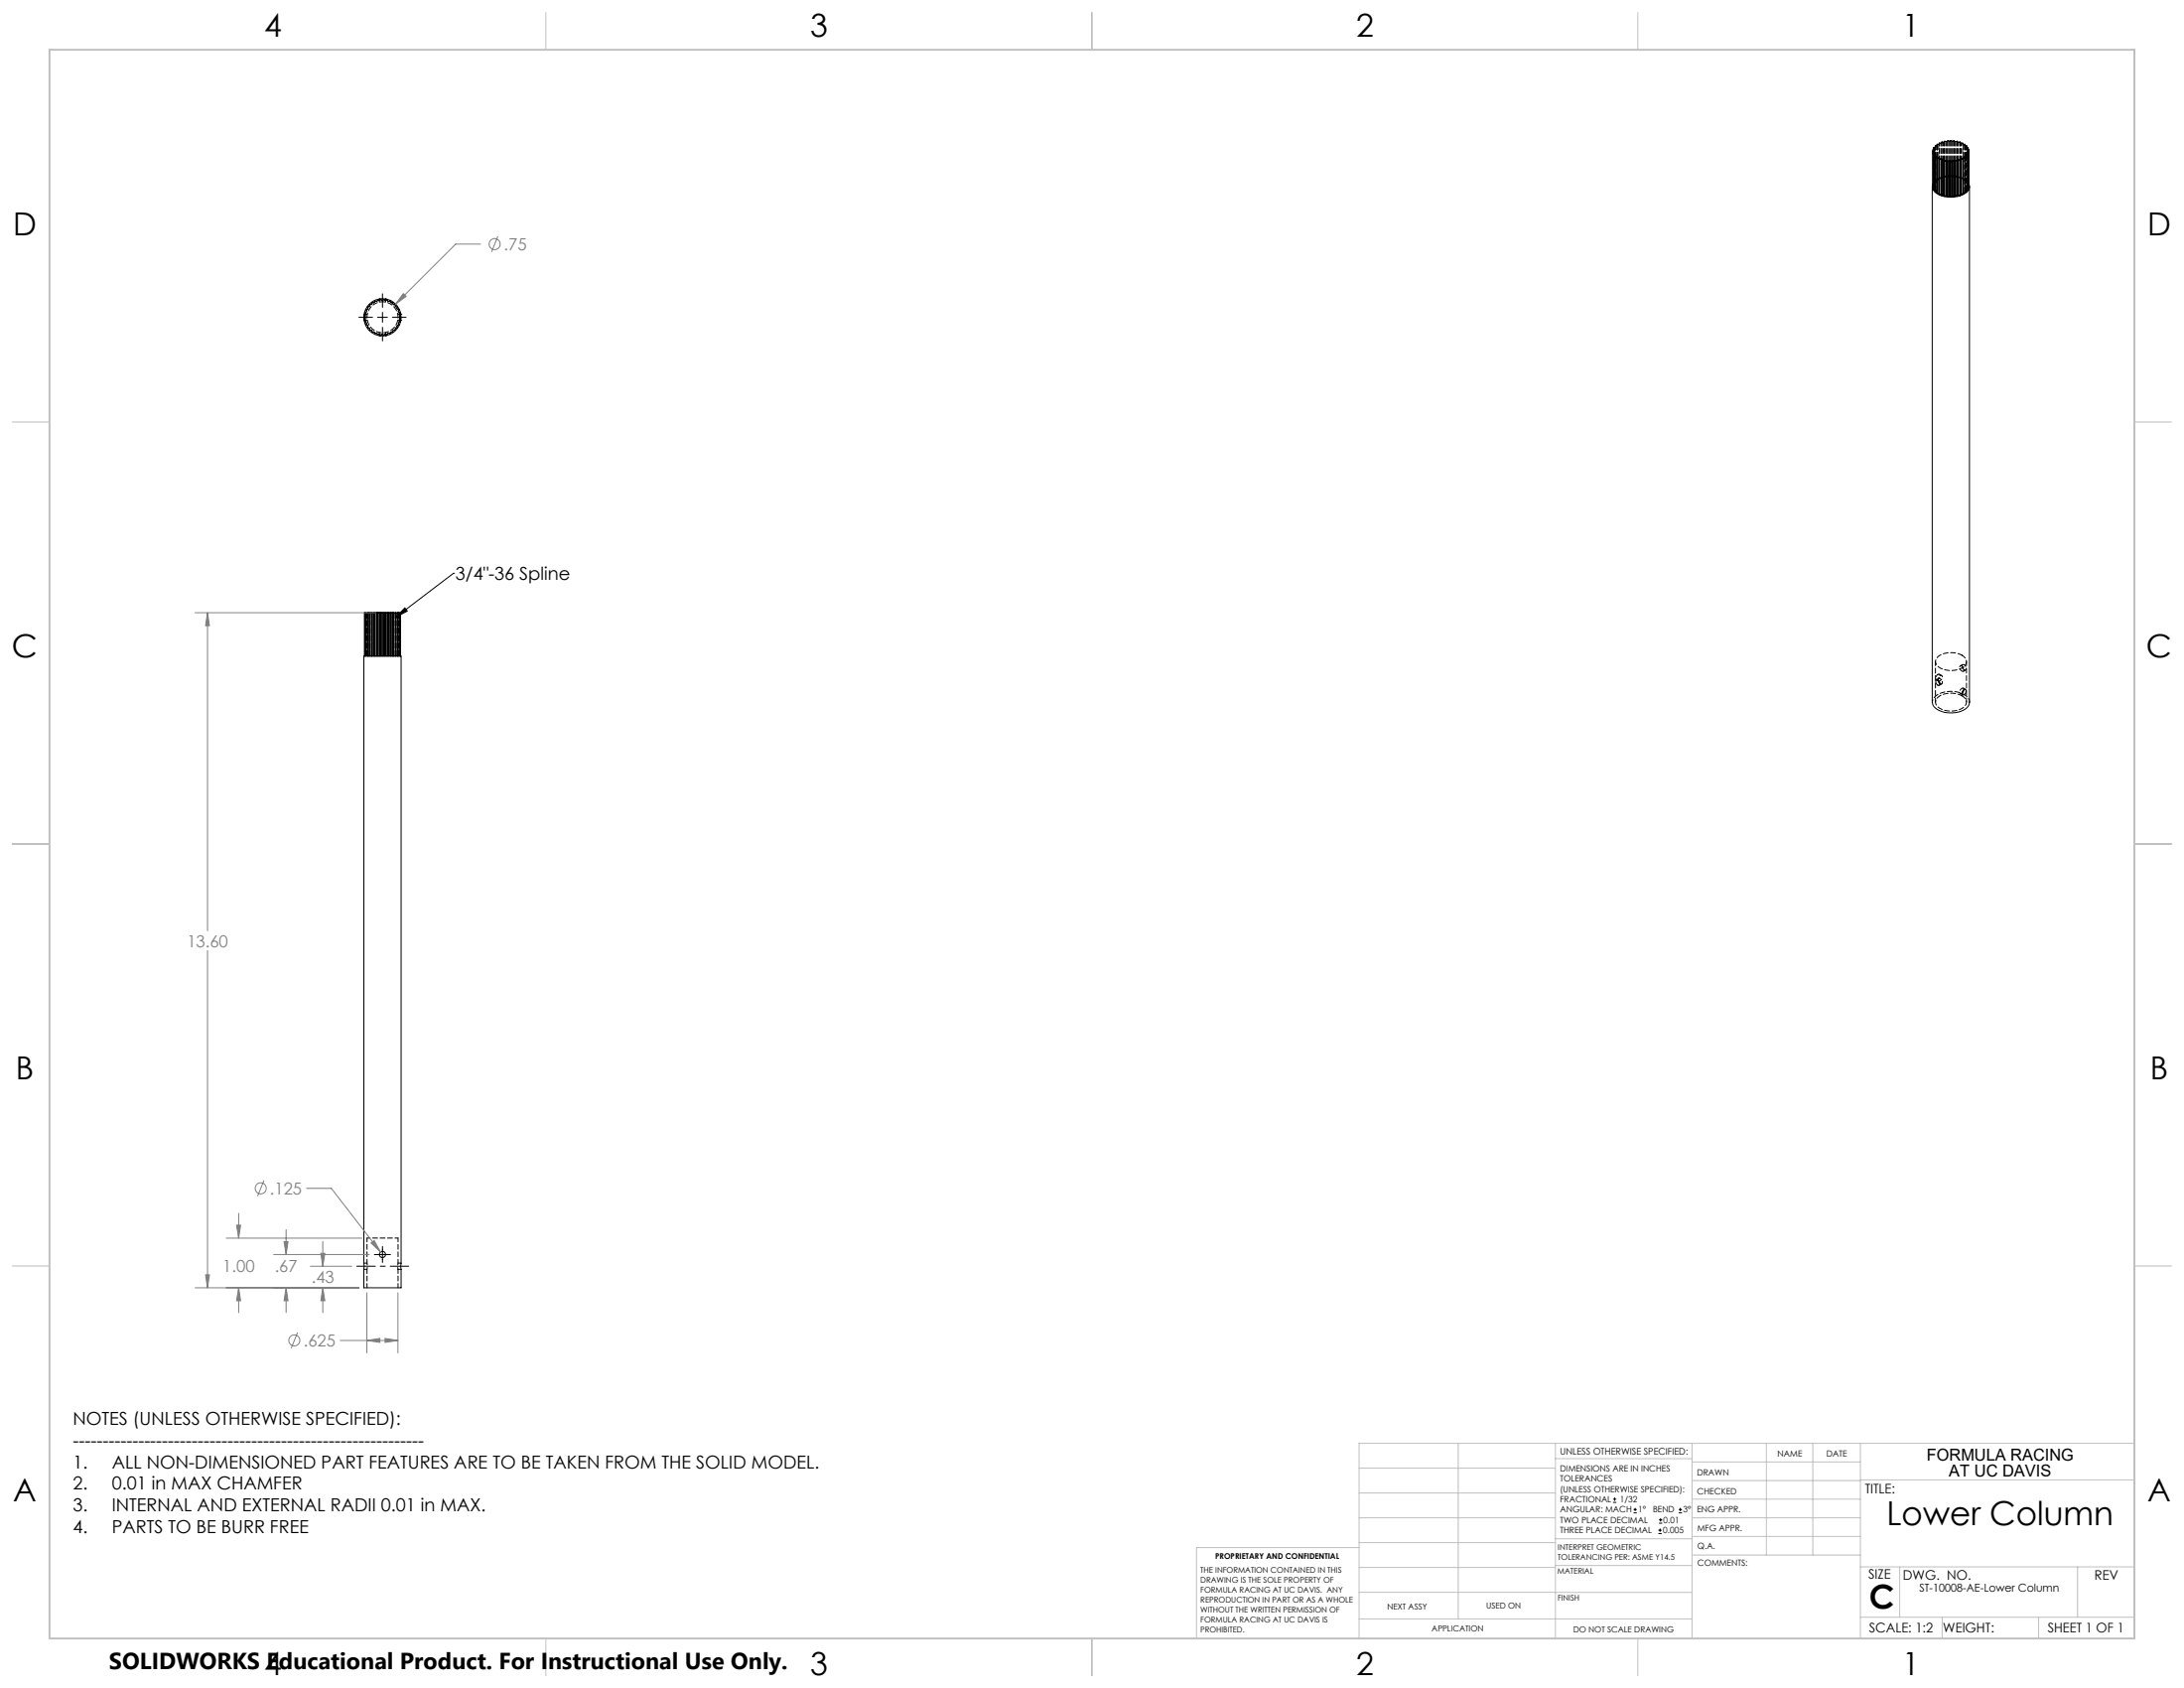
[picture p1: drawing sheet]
<svg xmlns="http://www.w3.org/2000/svg" width="559mm" height="432mm" viewBox="0 0 559 432" stroke-linecap="round" stroke-linejoin="round" font-family="sans-serif">
<g fill="none" stroke="#000" stroke-width=".25">
<path d="M494.5 38.6l.3 .2M494.5 38.6l.1 9.1M494.6 39.1l.3 .1M494.6 38.2l.2 .1-.3 .3M494.6 39.1v9.1h.2M494.6 38.2v.4M494.8 39.5l.4 .1M494.8 38.8l-.2 .3M494.8 37.7l.1 .4-.3 .1M494.8 39.5v9.1l.4 .1M494.8 37.7v.4M494.8 38.8v.1"/>
<path d="M494.9 39.2l-.1 .3M494.9 39.2v.2M495.2 39.6v.4h.3M495.2 37.6l-.4 .1M495.2 37.3v.3M495.2 39.6v9.4l.3 .1M495.6 36.9l.1 .2-.5 .2M495.6 36.9h.4l.2-.3 .6-.1 .1-.2 .3 .1 .4-.3 .6 .1 .2-.2 .5 .1 .2-.2 .3 .2 .6-.1 .2 .2 .5-.1 .4 .3 .4-.1v.2l.6 .1 .2 .3h.4M495.6 36.9v.3M502.7 36.9l-.1 .2 .6 .2M502.7 36.9v.3M503.1 39.6l.1 .4"/>
<path d="M503.1 39.6v.3M503.2 37.3l-.1 .3 .4 .1M503.2 40h-.4M503.2 37.3v.3M503.2 40v9l-.4 .1M503.4 39.2l.1 .3M503.4 39.2v.2M503.5 37.7l-.2 .2 .4 .3M503.5 37.7v.4M503.5 39.5v9.1l-.3 .1M503.5 39.5l-.4 .1M503.7 38.2l-.2 .3 .3 .1"/>
<path d="M503.7 39.1l-.3 .1M503.7 38.2v.4M503.7 39.1v9.1h-.2M503.8 38.6l-.3 .2 .2 .3M503.8 38.6l-.1 9.1M494.4 47.7v131.9a3.2 3.2 0 0 0 3 2.6 6.2 6.2 0 0 0 6.3-1.6l.2-.9v-132M494.5 47.1a2.48 2.48 0 0 0 2.2 3 7.1 7.1 0 0 0 6.6-1.1 1.91 1.91 0 0 0 .5-1.9M495.5 40l.1 .4M495.5 49.1h.1M495.5 40v9.1M495.6 40.4h.4M495.6 40.4v9h.4"/>
<path d="M496 40.4l.2 .1v9.2h.4M496 40.4v9M496 49.4l.2 .1M496.6 40.6l.2 .1M496.6 40.6l-.4 .1M496.6 40.6v9.1M496.6 49.7l.2 .1M496.8 40.7l.1 .3M496.8 49.8l.1 .2M496.8 40.7v9.1M496.9 41v9M497.2 40.9h.3"/>
<path d="M497.2 40.9l-.3 .1M497.2 40.9v9.1M497.2 50h-.3M497.2 50h.3M497.5 40.9l.1 .2M497.5 50l.1 .2M497.5 40.9v9.1M497.6 41.1v9.1M497.9 41l.3 .1M497.9 41l-.3 .1M497.9 41v9.1M497.9 50.1l-.3 .1"/>
<path d="M497.9 50.1h.3M498.2 41.1l.2 .2M498.2 50.1l.2 .2M498.2 41.1v9M498.4 41.3v9M498.7 41.1h.2M498.7 41.1l-.3 .2M498.7 41.1v9.1M498.7 50.2l-.3 .1M498.7 50.2h.2M498.9 41.1l.2 .2M498.9 50.2l.2 .2"/>
<path d="M498.9 41.1v9.1M499.1 41.3v9.1M499.4 41.1h.3M499.4 41.1l-.3 .2M499.4 41.1v9.1M499.4 50.2l-.3 .2M499.4 50.2h.3M499.7 41.1l.3 .2M499.7 50.2l.3 .1M499.7 41.1v9.1M500 41.3v9M500.2 41.1l-.2 .2"/>
<path d="M500.2 41.1v9M500.2 50.1l-.2 .2M500.4 41l.3 .1M500.4 41l-.2 .1M500.4 50.1l.3 .1M500.4 41v9.1M500.4 50.1h-.2M500.7 41.1v9.1M500.9 40.9l-.2 .2M500.9 40.9v9.1M500.9 50l-.2 .2M501.1 40.9l.4 .1"/>
<path d="M501.1 40.9h-.2M501.1 50h.4M501.1 40.9v9.1M501.1 50h-.2M501.5 41v9M501.5 40.7v.3M501.5 40.7v9.1M501.5 49.8v.2M501.8 40.6l.3 .1M501.8 40.6l-.3 .1M501.8 40.6v9.1M501.8 49.7l-.3 .1"/>
<path d="M502.3 40.4l-.2 .1v9.2h-.3M502.3 40.4h.4M502.3 40.4v9M502.3 49.4l-.2 .1M502.7 40.4v9h-.4M502.8 40l-.1 .4M502.8 40v9.1M502.8 49.1h-.1M94.6 77.9h.4l.2-.5 .6-.1 .1-.3h.6l.2-.3 .5 .2 .2-.3 .3 .2h.3l.2-.2 .3 .3 .6-.2 .1 .3h.6l.4 .5 .3-.1 .3 .5h.3l.1 .6h.5v.6l.4 .1-.2 .4 .4 .4-.2 .3 .4 .5-.3 .2 .3 .6-.4 .5 .2 .3-.4 .4 .2 .3-.5 .3 .1 .4-.5 .1-.1 .2v.4l-.6 .1v.3l-.6 .1-.1 .4-.4-.2-.3 .5-.4-.3-.5 .4-.2-.3-.6 .3-.4-.4-.3 .3-.5-.5-.3 .2-.1-.4-.6-.1v-.3l-.6-.1v-.4l-.5-.3v-.6l-.4-.1 .1-.3-.4-.4 .2-.6-.4-.2 .3-.3-.3-.5 .4-.3-.2-.5 .4-.4-.1-.4 .4-.1v-.6l.5-.2zM97 76.5h.1M97.9 75.1v3.5M97.9 79.9v2.5"/>
<path d="M98.6 76.5h.1M91.8 81.2h3.5M93.2 80.4h.1M93.2 82h.1M96.6 81.2h2.5M97 85.9h.1M97.9 83.7v3.5M98.6 85.9h.1M100.4 81.2h3.5M102.6 80.4h.1M102.6 82h.1M93.4 156.7v11.2"/>
<path d="M93.7 156.7v11.2M94.1 156.7h.1M94.1 156.7v11.2M94.4 156.7v11.2M94.6 156.7v11.2M95 156.7v11.2M95.2 156.7v11.2M95.6 156.7v11.2M95.8 156.7v11.2M95.9 156.7v11.2M96.2 156.7v11.2M96.5 156.7v11.2"/>
<path d="M96.7 156.7v11.2M97 156.7v11.2M97.2 156.7v11.2M97.4 156.7v11.2M97.7 156.7v11.2M98 156.7v11.2M98.2 156.7v11.2M98.5 156.7v11.2M98.7 156.7v11.2M99.1 156.7v11.2M99.2 156.7v11.2M99.4 156.7v11.2"/>
<path d="M99.8 156.7v11.2M99.9 156.7v11.2M100.2 156.7v11.2M100.5 156.7v11.2M100.8 156.7v11.2M101.1 156.7v11.2M101.2 156.7v11.2M101.7 156.7h.1M101.7 156.7v11.2M102.1 156.7v11.2M102.3 156.7v11.2M103.6 155.5l.6 .8-3 1.6z"/>
<path d="M116 146.6h.1M116 146.6l-14.8 11.3M93.1 167.9h9.5v161.5h-9.5zM93.2 167.9v-11.2h9.3v11.2M495.4 173.9a.86 .86 0 0 1 .8 .5 .86 .86 0 0 1-.1 .9 1 1 0 0 1-.7-1.4zM496.1 174.2l-.2-.2 .1 .6 .4 .3M502.2 176.7l.5-.3a.78 .78 0 0 1 .3 .8 .78 .78 0 0 1-.6 .6l-.4-.2zM502.5 176.4l-.3 .7-.3 .3M97.9 318.8v4.2M95.8 320.9h4.1M412.7 384.3h.9M412.7 383.5h.9"/>
<path d="M413.1 383.1v.8M418 387h.8M418 386.2h.8M418.4 385.7v.9M424.3 392.3h.9M424.3 391.4h.9M424.5 389.6h.8M424.5 388.8h.8M424.7 391v.9M424.9 388.4v.8M429.5 387h.9M429.5 386.2h.9"/>
<path d="M429.9 385.7v.9"/>
<circle cx="97.9" cy="81.2" r="4.8"/>
<circle cx="97.9" cy="320.9" r=".79"/>
</g>
<g fill="none" stroke="#000" stroke-width=".25" stroke-dasharray="1.3 .6">
<path d="M494.6 39.1v-.5M494.8 38.8v-.3M494.9 38.9v-.6M503.5 38.9v-.6M503.5 38.8v-.3M503.7 39.1v-.5M494.5 47.1a5.2 5.2 0 0 1 5.3-2.1l1.5 .2 1.2 .5M494.6 47.7l.2 .1M494.6 47.2l.3 .2M494.8 48.2l.2 .1M494.8 46.8l.2 .2M494.8 47.8l.1 .2"/>
<path d="M494.8 47.8v-8.9M494.8 47.5l-.3 .2M494.9 47.4l-.1 .1M494.9 48l-.3 .2M495 48.3v.1M495 48.3v-8.9M495 47.1l-.4 .1M495 47v.1M495 48.4l-.2 .2M495.2 48.7h.1M495.2 46.3l.1 .3M495.2 48.7l.1 .1"/>
<path d="M495.2 46.7l-.4 .1M495.3 46.6l-.1 .1M495.3 48.8l-.1 .2M495.5 46.3h-.3M495.6 49.1l.1 .1M495.6 46l.1 .2M495.6 40.3v-3.1M495.7 46.2l-.2 .1M495.7 49.2l-.1 .2M496 46h-.4M496.2 45.9l-.2 .1M496.6 45.7l-.4-.1"/>
<path d="M496.8 45.6l-.2 .1M496.9 45.4l-.1 .2M497.2 45.4h-.3M497.5 45.4h-.3M497.6 45.2l-.1 .2M497.6 41.1v-5M497.9 45.3l-.3-.1M498.2 45.2l-.3 .1M498.4 45.1l-.2 .1M498.7 45.2l-.3-.1M498.9 45.2h-.2M498.9 41.1v-5"/>
<path d="M499.2 45l-.3 .2M499.4 45.2l-.2-.2M499.4 41.1v-5M499.7 45.2h-.3M500 45.1l-.3 .1M500.2 45.2l-.2-.1M500.4 45.3l-.2-.1M500.8 45.2l-.4 .1M500.8 41.1v-5M500.9 45.4l-.1-.2M501.1 45.4h-.2M501.5 45.4h-.4"/>
<path d="M501.6 45.6l-.1-.2M501.8 45.7l-.2-.1M502.2 45.6l-.4 .1M502.3 46l-.1-.1M502.7 49.2v-.1M502.7 46.2v-.2M502.7 46h-.4M502.7 49.4v-.2M502.7 40.3v-3.1M502.8 46.3l-.1-.1M503.1 48.8l.1-.1M503.1 46.6l.1-.3"/>
<path d="M503.2 48.7h.1M503.2 46.7l-.1-.1M503.2 46.3h-.4M503.2 49l-.1-.2M503.3 48.4l.1-.1M503.3 47l.2-.2M503.4 48.3v-8.9M503.4 48.3l.1-.1M503.4 47.1l-.1-.1M503.5 48v-.2M503.5 47.4l.2-.2M503.5 47.8v-8.9"/>
<path d="M503.5 47.8l.2-.1M503.5 47.5v-.1M503.5 46.8l-.3-.1M503.5 48.6l-.2-.2M503.7 47.2l-.3-.1M503.7 48.2l-.2-.2M503.8 47.7l-.3-.2M97.8 320.1h.1M97.9 320.1h.1M97.9 321.7l-.2-.1"/>
</g>
<path d="M93.9 324.7v-1.6M101.8 323.1v1.6" fill="none" stroke="#000" stroke-width=".25" stroke-dasharray="1.3 .6" stroke-dashoffset=".8"/>
<path d="M495.3 39.7v-2.2M503.1 39.7v-2.2M496.6 40.6v-4M501.8 40.6v-4M495.8 172.5a.83 .83 0 0 0-.2 1.4 .89 .89 0 0 0 .5-1.4h-.3M502 170.4a.85 .85 0 0 1 .2 1.4 .89 .89 0 0 1-.5-1.5l.3 .1M502.5 171.4h.2a.78 .78 0 0 0 .4-.8 .78 .78 0 0 0-.7-.6 .64 .64 0 0 0-.5 .6 .64 .64 0 0 0 .5 .7l.1 .1M101.8 316.7h-7.9" fill="none" stroke="#000" stroke-width=".25" stroke-dasharray="1.3 .6" stroke-dashoffset=".5"/>
<path d="M93.5 167.8v-11.1M93.6 167.8v-11.1M93.8 167.8v-11.1M94.2 167.8v-11.1M94.6 167.8v-11.1M101.1 167.8v-11.1M101.6 167.8v-11.1M101.9 167.8v-11.1M102 167.8v-11.1M102.1 167.8v-11.1M102.2 167.8v-11.1" fill="none" stroke="#000" stroke-width=".25" stroke-dasharray="1.3 .6" stroke-dashoffset="-.2"/>
<g fill="none" stroke="#000" stroke-width=".25" stroke-dasharray="1.3 .6" stroke-dashoffset=".3">
<path d="M497.2 40.9v-4.5M501.1 40.9v-4.5M495.4 173.9l.6 .3M496 173.6l-.6 .3M496.2 175.3l.6-.4M496.8 172.8l-.6-.3M501.6 177.4l.5 .3M502.1 170l-.5 .4M502.4 171.7l.5-.3M502.5 177.7a2.46 2.46 0 0 1 1.4 1.9M502.9 176.4l-.5-.4M93.9 316.7v6.4"/>
<path d="M101.8 323.1v-6.4"/>
</g>
<path d="M495.5 40v-2.8M502.8 40v-2.8M496.9 40.9v-4.6M497.5 40.9v-4.6M500.9 40.9v-4.6M501.5 40.9v-4.6M495.2 169.2v10.4M502 178a1.71 1.71 0 0 1 1.1 1.6 1.71 1.71 0 0 1-1.1 1.6 5.8 5.8 0 0 1-6.4-.6 1.83 1.83 0 0 1 1.3-2.9 6.3 6.3 0 0 1 5.1 .3M502 167.6a1.71 1.71 0 0 1 1.1 1.6 1.71 1.71 0 0 1-1.1 1.7 5.8 5.8 0 0 1-6.4-.7 1.83 1.83 0 0 1 1.3-2.8 6.3 6.3 0 0 1 5.1 .2M503.1 179.6v-10.4M93.9 324.7v4.7M101.8 329.4v-4.7" fill="none" stroke="#000" stroke-width=".25" stroke-dasharray="1.3 .6" stroke-dashoffset=".2"/>
<g fill="none" stroke="#000" stroke-width=".25" stroke-dasharray="1.3 .6" stroke-dashoffset=".4">
<path d="M495.2 39.9v-2.3M503.2 39.9v-2.3M496.8 40.7v-4.2M501.6 40.7v-4.2M97.1 76.5v.8M98.7 77.3v-.8M93.2 81.9h.8M94 80.4h-.8M97.1 85v.8M98.7 85.8v-.8M101.8 81.9h.8M102.6 80.4h-.8"/>
<path d="M496.4 172.8h.2a.69 .69 0 0 1 .4 .7 .69 .69 0 0 1-.6 .6l-.3 .1M502.5 176.4l-.1-.3h-.4M93.1 324.7h.8M93.9 323.1h-.8M101.8 324.7h.8M102.6 323.1h-.8"/>
</g>
<path d="M495 39.2v-1.2M495.2 39.6v-2M503.2 39.6v-2M503.4 39.2v-1.2M97.9 77.2a4 4 0 0 1 3.5 5.7 4 4 0 0 1-6.7 .6 4 4 0 0 1 2.5-6.3h.7M494.4 179.6a3.3 3.3 0 0 1 3.2-2.6l2.2-.1 1.5 .2 1.2 .6M502 176.1a.75 .75 0 0 0-.6 .6 .75 .75 0 0 0 .3 .8l.2-.1" fill="none" stroke="#000" stroke-width=".25" stroke-dasharray="1.3 .6" stroke-dashoffset=".6"/>
<g fill="none" stroke="#000" stroke-width=".25" stroke-dasharray="1.3 .6" stroke-dashoffset="-.1">
<path d="M494.9 48v-9.1M495 48.4v-9.1M495.3 48.8v-9.1M495.7 49.2v-9.1M496 40.3v-3.4M498.4 41.2v-5.2M499.2 41.3v-5.4M500 41.2v-5.2M502.3 40.3v-3.4M502.7 49.2v-9.1M503.1 48.8v-9.1M503.3 48.4v-9.1"/>
<path d="M503.5 48v-9.1"/>
</g>
<path d="M495.2 48.7v-8.8M495.7 40.1v-3M497.9 41v-4.8M498.2 41.1v-4.9M498.7 41.1v-5M499.7 41.1v-5M500.2 41.1v-4.9M500.4 41v-4.8M502.7 40.1v-3M503.2 48.7v-8.8M496.4 174.9l.2 .1a.69 .69 0 0 0 .4-.7 .69 .69 0 0 0-.6-.6l-.4-.1-.1 .4" fill="none" stroke="#000" stroke-width=".25" stroke-dasharray="1.3 .6" stroke-dashoffset=".1"/>
<path d="M502.5 45.7l.9 .8 .4 .6" fill="none" stroke="#000" stroke-width=".25" stroke-dasharray="1.3 .6" stroke-dashoffset=".9"/>
<path d="M494.8 39.5v-1.4M495 39.3v-1.4M503.3 39.3v-1.4M503.5 39.5v-1.4M496.2 40.4v-3.6M502.2 40.4v-3.6M495.9 174l.1-.6 .4-.6" fill="none" stroke="#000" stroke-width=".25" stroke-dasharray="1.3 .6" stroke-dashoffset=".7"/>
<g fill="none" stroke="#808080" stroke-width=".25">
<path d="M103.2 75.1l.7 .7-2.7 2zM122.9 62.4h-6.3l-15.4 15.4M127.4 60.4l-1.6 4.1M49.9 156.7h46.3M53.1 156.7l.5 3.4h-1zM53.1 156.7v81.4M53.1 243.1v86.3M57.9 316.7h34.7M60.5 313.4h1.1l-.5 3.3zM61.1 310.4v6.3M67.5 302l-1.6 4M72.7 317.6h1l-.5 3.3z"/>
<path d="M73.2 314.6v6.3M78.4 304h6.4l12.6 16.3M82.6 317.6v6.3M94.9 318l.8-.6 1.7 2.9zM49.9 329.4h41.9M52.6 326.1h1l-.5 3.3zM61.1 329.4l.5 3.3h-1.1zM61.1 329.4v6.4M70 320.9h24.5M73.2 329.4l.5 3.3h-1zM73.2 329.4v6.4M79.4 323.9h10.6"/>
<path d="M82.1 320.6h1l-.5 3.3zM82.6 329.4l.5 3.3h-1zM82.6 329.4v6.4M93.9 330.7v15.4M101.8 330.7v15.4M76.1 340.9l-1.6 4M87 342.9h14.8M93.9 342.9l3.3-.5v1zM98.5 342.4l3.3 .5-3.3 .5z"/>
<circle cx="126.6" cy="62.4" r="1.41"/>
<circle cx="66.7" cy="304" r="1.42"/>
<circle cx="75.3" cy="342.9" r="1.41"/>
</g>
<path d="M91.3 323.9h13.3" fill="none" stroke="#000" stroke-width=".25" stroke-dasharray="15.2 1.3 1.3 1.3" stroke-dashoffset="10.5"/>
<g fill="none" stroke="#c0c0c0" stroke-width=".25">
<path d="M139.7 3.2v9.5M279.4 3.2v9.5M419.1 3.2v9.5M3.1 107.9h9.6M546.1 107.9h9.5M3.1 215.9h9.6M546.1 215.9h9.5M3.1 323.8h9.6M546.1 323.8h9.5M347.7 375.6h50.3M373.1 369.2v44.9M398 369.2v49.9"/>
<path d="M398 373.1h34.9M432.9 369.2v49.9M432.9 378.7h43.1M432.9 374h43.1M451.9 369.2v28.6M463.8 369.2v28.6M476 369.2v49.9M476 378.6h70.1M546.1 369.2h-198.4v49.9M347.7 394.6h50.3M347.7 388.3h50.3M347.7 381.9h50.3"/>
<path d="M347.7 395.9h-41.6v23.2M398 393.6h35M432.9 383.5h43.1M432.9 388.3h43.1M432.9 393h43.1M433 397.8h43M139.7 419.1v9.6M279.4 419.1v9.6M347.7 414.1h85.2M347.7 401h50.3M347.7 407.3h50.3M398 407.4h34.9"/>
<path d="M398 400.5h35M419.1 419.1v9.6M476 413.7h70.1M476 400.8h70.1M486.1 400.8v12.9M496.9 413.7v5.4M521.6 413.7v5.4M531.6 400.8v12.9"/>
</g>
<path d="M12.7 12.7h533.4v406.4h-533.4z" fill="none" stroke="#c0c0c0" stroke-width=".5"/>
<path d="M103.6 155.5l.6 .8-3 1.6z" fill="#000"/>
<path d="M53.1 156.7l.5 3.4h-1zM52.6 326.1h1l-.5 3.3zM94.9 318l2.5 2.3-1.7-2.9zM60.5 313.4h1.1l-.5 3.3zM61.1 329.4l.5 3.3h-1.1zM72.7 317.6h1l-.5 3.3zM73.2 329.4l.5 3.3h-1zM82.1 320.6h1l-.5 3.3zM82.6 329.4l.5 3.3h-1zM93.9 342.9l3.3-.5v1zM98.5 342.4l3.3 .5-3.3 .5zM103.2 75.1l-2 2.7 2.7-2z" fill="#808080"/>
<g font-size="8.5">
<text x="482.7" y="390.1">Lower Column</text>
<text x="478.3" y="411.4">C</text>
</g>
<g font-size="8.1">
<text x="67.6" y="9.3">4</text>
<text x="207.3" y="9.3">3</text>
<text x="347" y="9.3">2</text>
<text x="486.7" y="9.3">1</text>
<text x="3.3" y="60.1">D</text>
<text x="549.4" y="60.1">D</text>
<text x="3" y="168">C</text>
<text x="549.1" y="168">C</text>
<text x="4" y="276">B</text>
<text x="550.1" y="276">B</text>
<text x="3.3" y="383.9">A</text>
<text x="549.4" y="383.9">A</text>
<text x="67.6" y="428.4">4</text>
<text x="207.3" y="428.4">3</text>
<text x="347" y="428.4">2</text>
<text x="486.7" y="428.4">1</text>
</g>
<text font-size="5.9" x="27.9" y="427">SOLIDWORKS Educational Product. For Instructional Use Only.</text>
<g font-size="4.6">
<text x="116.5" y="148.3">3/4&quot;-36 Spline</text>
<text x="18.6" y="364.4">NOTES (UNLESS OTHERWISE SPECIFIED):</text>
<text x="18.6" y="370">-----------------------------------------------------------</text>
<text x="18.6" y="375.5">1.</text>
<text x="28.7" y="375.5">ALL NON-DIMENSIONED PART FEATURES ARE TO BE TAKEN FROM THE SOLID MODEL.</text>
<text x="18.6" y="381.1">2.</text>
<text x="28.7" y="381.1">0.01 in MAX CHAMFER</text>
<text x="18.6" y="386.7">3.</text>
<text x="28.7" y="386.7">INTERNAL AND EXTERNAL RADII 0.01 in MAX.</text>
<text x="18.6" y="392.3">4.</text>
<text x="28.7" y="392.3">PARTS TO BE BURR FREE</text>
</g>
<g font-size="4.2" fill="#808080">
<text x="128.9" y="64">.75</text>
<text x="47.8" y="242.2">13.60</text>
<text x="69.1" y="305.6">.125</text>
<text x="57" y="325.4">1.00</text>
<text x="70.3" y="325.4">.67</text>
<text x="79.7" y="328.1">.43</text>
<text x="77.7" y="344.5">.625</text>
</g>
<g font-size="4.2">
<text x="493" y="373.5">FORMULA RACING</text>
<text x="498.7" y="377.8">AT UC DAVIS</text>
</g>
<g font-size="3.4">
<text x="477.2" y="381.9">TITLE:</text>
<text x="478.1" y="404">SIZE</text>
<text x="486.9" y="404">DWG. NO.</text>
<text x="535.9" y="404.1">REV</text>
<text x="478.2" y="417.6">SCALE: 1:2</text>
<text x="497.1" y="417.7">WEIGHT:</text>
<text x="523.9" y="417.6">SHEET 1 OF 1</text>
</g>
<text font-size="2.8" x="491.1" y="407.2">ST-10008-AE-Lower Column</text>
<text font-size="2.4" x="399.2" y="372.1">UNLESS OTHERWISE SPECIFIED:</text>
<g font-size="2.2">
<text x="399.2" y="376.4">DIMENSIONS ARE IN INCHES</text>
<text x="434.2" y="377.3">DRAWN</text>
<text x="454.8" y="372.5">NAME</text>
<text x="467.3" y="372.6">DATE</text>
<text x="399.2" y="379">TOLERANCES</text>
<text x="399.2" y="381.7">(UNLESS OTHERWISE SPECIFIED):</text>
<text x="434.3" y="382.2">CHECKED</text>
<text x="399.2" y="389.6">TWO PLACE DECIMAL</text>
<text x="399.2" y="384.3">FRACTIONAL</text>
<text x="399.2" y="387">ANGULAR: MACH</text>
<text x="414.5" y="384.3">1/32</text>
<text x="419.1" y="387">1°</text>
<text x="422.9" y="387">BEND</text>
<text x="425.6" y="389.6">0.01</text>
<text x="430.6" y="387">3°</text>
<text x="434.2" y="386.9">ENG APPR.</text>
<text x="399.2" y="392.3">THREE PLACE DECIMAL</text>
<text x="425.5" y="392.3">0.005</text>
<text x="434.3" y="391.6">MFG APPR.</text>
<text x="434.3" y="396.3">Q.A.</text>
<text x="434.3" y="400.5">COMMENTS:</text>
</g>
<g font-size="2.1">
<text x="354.9" y="411.6">NEXT ASSY</text>
<text x="380.3" y="411.6">USED ON</text>
<text x="366.3" y="417.4">APPLICATION</text>
<text x="402.5" y="417.5">DO NOT SCALE DRAWING</text>
</g>
<g font-size="2">
<text x="310.9" y="398.8">PROPRIETARY AND CONFIDENTIAL</text>
<text x="398.6" y="396.5">INTERPRET GEOMETRIC</text>
<text x="398.6" y="399">TOLERANCING PER: ASME Y14.5</text>
<text x="307.2" y="402.4">THE INFORMATION CONTAINED IN THIS</text>
<text x="307.2" y="404.9">DRAWING IS THE SOLE PROPERTY OF</text>
<text x="307.2" y="407.5">FORMULA RACING AT UC DAVIS. ANY</text>
<text x="398.5" y="402.6">MATERIAL</text>
<text x="307.2" y="410">REPRODUCTION IN PART OR AS A WHOLE</text>
<text x="307.2" y="412.5">WITHOUT THE WRITTEN PERMISSION OF</text>
<text x="398.5" y="409.4">FINISH</text>
<text x="307.2" y="415">FORMULA RACING AT UC DAVIS IS</text>
<text x="307.2" y="417.6">PROHIBITED.</text>
</g>
</svg>
